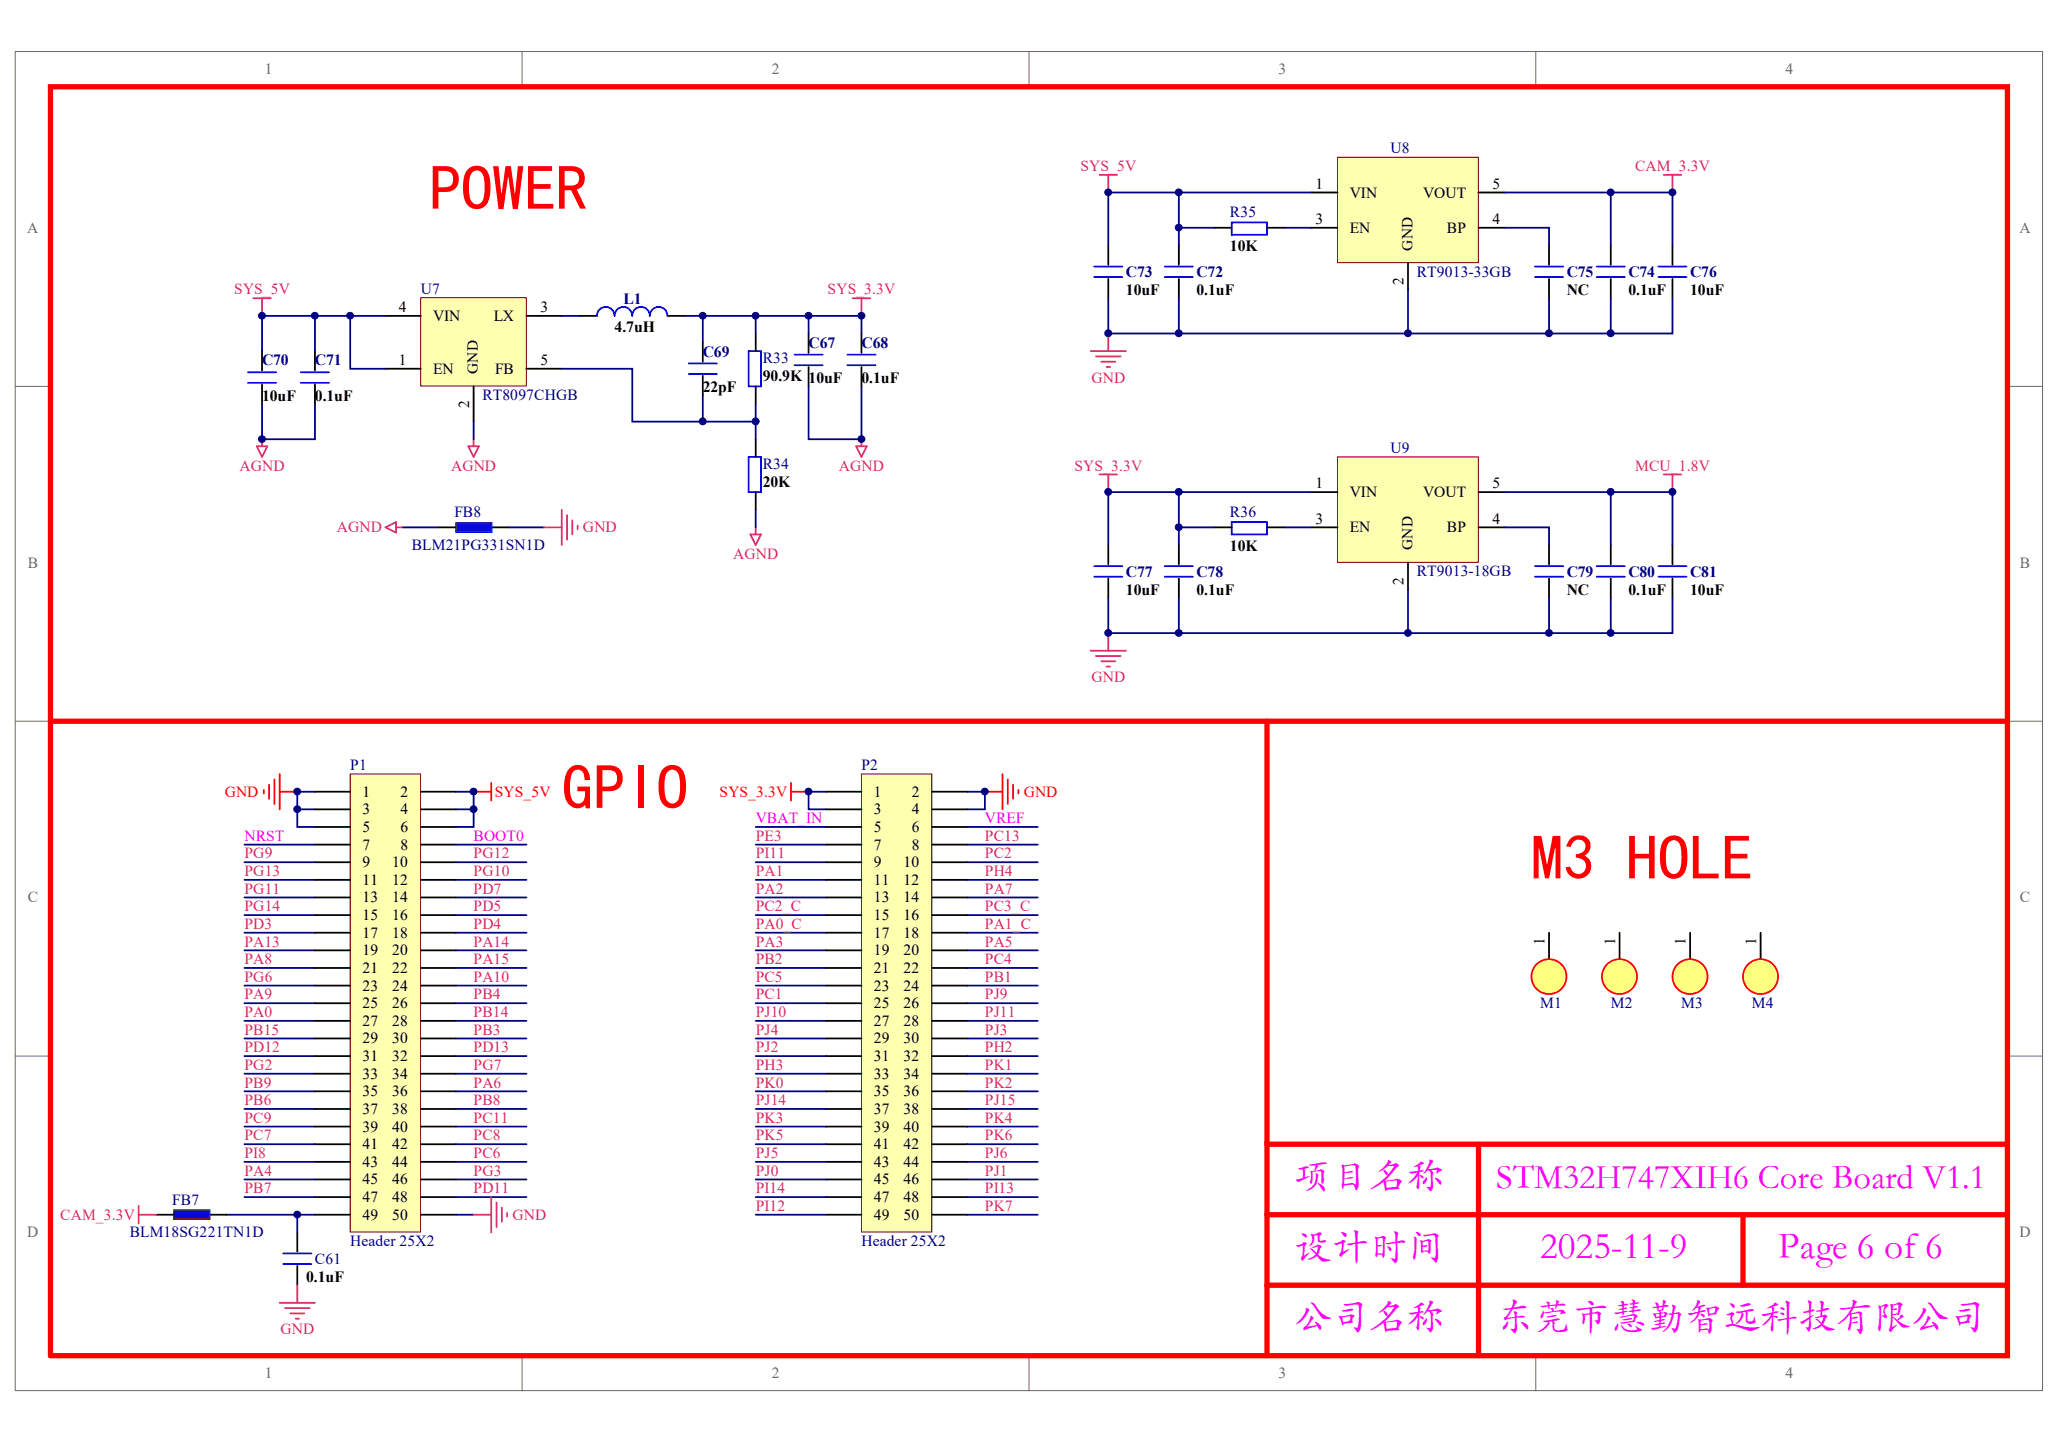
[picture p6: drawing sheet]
<svg xmlns="http://www.w3.org/2000/svg" width="291mm" height="204mm" viewBox="0 0 291 204" stroke-linecap="round" stroke-linejoin="round" font-family="sans-serif">
<g fill="#fff" stroke="#696969" stroke-width=".14">
<path d="M2.1 7.3h286.1v188.9h-286.1z"/>
<path d="M7.1 12.2h276.1v179.1h-276.1z"/>
</g>
<path d="M73.7 7.3v4.9M145.2 7.3v4.9M216.7 7.3v4.9M2.1 54.5h5M283.2 54.5h5M2.1 101.8h5M283.2 101.8h5M2.1 149h5M283.2 149h5M73.7 191.3v5M145.2 191.3v5M216.7 191.3v5" fill="none" stroke="#696969" stroke-width=".14"/>
<path d="M7.1 12.2h276.1v179.1h-276.1zM7.1 101.8h171.6M178.7 171.4h104.5M208.6 161.5v29.8M245.9 171.4v10M283.2 161.5h-104.5v29.8M178.7 181.4h104.5" fill="none" stroke="#f00" stroke-width=".75"/>
<path d="M42.4 52.5h4M42.4 54h4M97.2 51.3h3.9M97.2 52.8h3.9M64.4 73.8h5v1.3h-5z" fill="none" stroke="#00f" stroke-width=".25"/>
<path d="M44.4 49.5v2.8M44.4 54.3v2.7M99.1 48.3v2.7M99.1 53v2.8M61.8 74.4h2.5M69.3 74.4h2.5" fill="none" stroke="#000" stroke-width=".25"/>
<path d="M64.4 73.8h4.9v1.2h-4.9z" fill="#00f" stroke="#800000" stroke-width=".14"/>
<path d="M35 52.5h4M35 54h4M112.1 50h4M112.1 51.5h4" fill="none" stroke="#00f" stroke-width=".25"/>
<path d="M37 49.5v2.8M37 54.3v2.7M114.1 47.1v2.7M114.1 51.8v2.7" fill="none" stroke="#000" stroke-width=".25"/>
<g fill="none" stroke="#000080" stroke-width=".25">
<path d="M44.4 111.7h-2.5v2.5h2.5M64.3 111.7h2.5v2.5h-2.5M106.6 119.2h10M136.5 111.7h2.4v2.5h-2.4M136.5 119.2h9.9M34.5 126.6h9.9M34.5 129.1h9.9M34.5 131.6h9.9M34.5 134.1h9.9M34.5 136.6h9.9M34.5 139.1h9.9M34.5 124.2h9.9"/>
<path d="M64.3 126.6h10M64.3 129.1h10M64.3 131.6h10M64.3 134.1h10M64.3 136.6h10M64.3 139.1h10M64.3 124.2h10M106.6 126.6h10M106.6 129.1h10M106.6 131.6h10M106.6 134.1h10M106.6 136.6h10"/>
<path d="M106.6 139.1h10M106.6 121.7h10M106.6 124.2h10M136.5 126.6h9.9M136.5 129.1h9.9M136.5 131.6h9.9M136.5 134.1h9.9M136.5 136.6h9.9M136.5 139.1h9.9M136.5 121.7h9.9M136.5 124.2h9.9M34.5 141.6h9.9"/>
<path d="M34.5 144.1h9.9M34.5 146.5h9.9M34.5 149h9.9M34.5 154h9.9M34.5 156.5h9.9M34.5 159h9.9M34.5 151.5h9.9M64.3 141.6h10M64.3 144.1h10M64.3 146.5h10M64.3 149h10M64.3 154h10"/>
<path d="M64.3 156.5h10M64.3 159h10M64.3 151.5h10M106.6 141.6h10M136.5 141.6h9.9"/>
</g>
<g fill="none" stroke="#f00" stroke-width=".25">
<path d="M37.2 111.5v.5M38 110.7v2M38.7 110v3.5M39.5 111.7h2.4M39.5 109.2v5M66.8 111.7h2.5M69.3 110.5v2.5M111.6 110.5v2.5M111.6 111.7h2.5M138.9 111.7h2.5M141.4 109.2v5M142.2 110v3.5"/>
<path d="M142.9 110.7v2M143.7 111.5v.5"/>
</g>
<path d="M49.4 109.2h9.9v64.6h-9.9z" fill="#ffffb0" stroke="#800000" stroke-width=".14"/>
<g fill="none" stroke="#000" stroke-width=".25">
<path d="M44.4 111.7h5M44.4 114.2h5M44.4 116.7h5M44.4 119.2h5M59.4 111.7h4.9M59.4 114.2h4.9M59.4 116.7h4.9M59.4 119.2h4.9M44.4 121.7h5M44.4 124.2h5M44.4 126.6h5M44.4 129.1h5"/>
<path d="M44.4 131.6h5M44.4 134.1h5M44.4 136.6h5M44.4 139.1h5M59.4 121.7h4.9M59.4 124.2h4.9M59.4 126.6h4.9M59.4 129.1h4.9M59.4 131.6h4.9M59.4 134.1h4.9M59.4 136.6h4.9M59.4 139.1h4.9"/>
<path d="M44.4 141.6h5M44.4 144.1h5M44.4 146.5h5M44.4 149h5M44.4 151.5h5M44.4 154h5M44.4 156.5h5M44.4 159h5M59.4 141.6h4.9M59.4 144.1h4.9M59.4 146.5h4.9M59.4 149h4.9"/>
<path d="M59.4 151.5h4.9M59.4 154h4.9M59.4 156.5h4.9M59.4 159h4.9M44.4 161.5h5M44.4 163.9h5M44.4 166.4h5M44.4 168.9h5M44.4 171.4h5M59.4 161.5h4.9M59.4 163.9h4.9M59.4 166.4h4.9"/>
<path d="M59.4 168.9h4.9M59.4 171.4h4.9"/>
</g>
<path d="M34.5 161.5h9.9M34.5 163.9h9.9M34.5 166.4h9.9M64.3 161.5h10M64.3 163.9h10" fill="none" stroke="#000080" stroke-width=".25"/>
<path d="M178.7 101.8v59.7" fill="none" stroke="#f00" stroke-width=".75"/>
<path d="M59.4 42h14.9v12.5h-14.9z" fill="#ffffb0" stroke="#800000" stroke-width=".14"/>
<g fill="none" stroke="#000" stroke-width=".25">
<path d="M54.4 44.6h5M54.4 52h5M66.8 54.5v5M74.3 44.6h5M74.3 52h5M81.7 44.6h2.5M94.2 44.6h2.5M106.6 47.1v2.4M106.6 54.5v2.5M121.5 47.1v2.7M121.5 51.8v2.7M106.6 62v2.5"/>
<path d="M106.6 69.4v2.5"/>
</g>
<g fill="none" stroke="#000080" stroke-width=".25">
<path d="M37 57v5h7.4v-5M44.4 44.6v4.9M49.4 44.6h-12.4v4.9M54.4 44.6h-5v7.4h5M66.8 59.5v2.5M79.3 52h9.9v7.5h9.9v-3.7M79.3 44.6h2.4M96.7 44.6h9.9v2.5M99.1 44.6v3.7M99.1 59.5h7.5M106.6 44.6h7.5v2.5M106.6 57v5"/>
<path d="M114.1 44.6h7.4v2.5M114.1 54.5v7.5h7.4v-7.5M56.9 74.4h4.9M71.8 74.4h5M106.6 71.9v2.5M41.9 114.2v2.5h2.5M66.8 114.2v2.5h-2.5M116.6 111.7h-2.5v2.5h2.5M106.6 144.1h10M106.6 146.5h10M136.5 144.1h9.9M136.5 146.5h9.9"/>
<path d="M32 171.4h12.4M34.5 168.9h9.9M64.3 166.4h10M64.3 168.9h10M64.3 171.4h2.5"/>
</g>
<g fill="none" stroke="#da2467" stroke-width=".25">
<path d="M35.7 42.1h2.5M37 42.1v2.5M120.3 42.1h2.5M121.5 42.1v2.5M36.2 63h1.5l-.7 1.5zM37 62v1M54.4 74.4l1.5-.7v1.5zM55.9 74.4h1M66.1 63h1.5l-.8 1.5zM66.8 62v1M76.8 74.4h2.5M79.3 71.9v5"/>
<path d="M80 72.7v3.5M80.7 73.4v2M81.5 74.2v.5M105.9 75.4h1.5l-.8 1.5zM106.6 74.4v1M120.8 63h1.5l-.8 1.5zM121.5 62v1"/>
</g>
<path d="M86.7 44.6a1.23 1.23 0 0 0-1.2-1.3 1.23 1.23 0 0 0-1.3 1.3M89.2 44.6a1.23 1.23 0 0 0-1.3-1.3 1.23 1.23 0 0 0-1.2 1.3M91.7 44.6a1.23 1.23 0 0 0-1.3-1.3 1.23 1.23 0 0 0-1.2 1.3M94.1 44.6a1.23 1.23 0 0 0-1.2-1.3 1.23 1.23 0 0 0-1.2 1.3M105.6 49.5h1.8v5h-1.8zM119.5 50h4M119.5 51.5h4M105.6 64.5h1.8v4.9h-1.8z" fill="none" stroke="#00f" stroke-width=".25"/>
<path d="M178.7 101.8h104.5" fill="none" stroke="#f00" stroke-width=".75"/>
<path d="M121.5 109.2h10v64.6h-10z" fill="#ffffb0" stroke="#800000" stroke-width=".14"/>
<g fill="none" stroke="#000" stroke-width=".25">
<path d="M116.6 111.7h4.9M116.6 114.2h4.9M116.6 116.7h4.9M116.6 119.2h4.9M131.5 111.7h5M131.5 114.2h5M131.5 116.7h5M131.5 119.2h5M116.6 121.7h4.9M116.6 124.2h4.9M116.6 126.6h4.9M116.6 129.1h4.9"/>
<path d="M116.6 131.6h4.9M116.6 134.1h4.9M116.6 136.6h4.9M116.6 139.1h4.9M131.5 121.7h5M131.5 124.2h5M131.5 126.6h5M131.5 129.1h5M131.5 131.6h5M131.5 134.1h5M131.5 136.6h5M131.5 139.1h5"/>
<path d="M116.6 141.6h4.9M116.6 144.1h4.9M116.6 146.5h4.9M116.6 149h4.9M116.6 151.5h4.9M116.6 154h4.9M116.6 156.5h4.9M116.6 159h4.9M131.5 141.6h5M131.5 144.1h5M131.5 146.5h5M131.5 149h5"/>
<path d="M131.5 151.5h5M131.5 154h5M131.5 156.5h5M131.5 159h5M116.6 161.5h4.9M116.6 163.9h4.9M116.6 166.4h4.9M116.6 168.9h4.9M116.6 171.4h4.9M131.5 161.5h5M131.5 163.9h5M131.5 166.4h5"/>
<path d="M131.5 168.9h5M131.5 171.4h5"/>
</g>
<g fill="none" stroke="#000080" stroke-width=".25">
<path d="M106.6 149h10M106.6 151.5h10M106.6 154h10M106.6 156.5h10M106.6 159h10M136.5 149h9.9M136.5 151.5h9.9M136.5 154h9.9M136.5 156.5h9.9M136.5 159h9.9M106.6 161.5h10M106.6 163.9h10"/>
<path d="M106.6 166.4h10M106.6 168.9h10M106.6 171.4h10M136.5 161.5h9.9M136.5 163.9h9.9M136.5 166.4h9.9M136.5 168.9h9.9M136.5 171.4h9.9"/>
</g>
<path d="M188.7 22.2h19.9v14.9h-19.9z" fill="#ffffb0" stroke="#800000" stroke-width=".14"/>
<g fill="none" stroke="#000" stroke-width=".25">
<path d="M156.4 34.6v2.8M156.4 39.4v2.7M166.3 34.6v2.8M166.3 39.4v2.7M171.3 32.1h2.5M178.7 32.1h2.5M185 27.2h3.7M185 32.1h3.7M198.6 37.1v3.7M208.6 27.2h3.7M208.6 32.1h3.7M218.5 34.6v2.8"/>
<path d="M218.5 39.4v2.7M227.2 34.6v2.8M227.2 39.4v2.7M235.9 34.6v2.8M235.9 39.4v2.7M218.5 131.6v3.7"/>
</g>
<path d="M166.3 27.2h-9.9v7.4M166.3 32.1v2.5M181.2 32.1h3.8M185 27.2h-18.7v4.9h5M212.3 32.1h6.2v2.5M212.3 27.2h14.9v7.4M227.2 27.2h8.7v7.4M166.3 42.1v5M198.6 40.8v6.3h-42.2v-5M198.6 47.1h19.9M218.5 42.1v5h8.7v-5M235.9 42.1v5h-8.7" fill="none" stroke="#000080" stroke-width=".25"/>
<path d="M154.4 37.6h3.9M154.4 39.1h3.9M164.3 37.6h4M164.3 39.1h4M173.8 31.4h4.9v1.7h-4.9zM216.5 37.6h4M216.5 39.1h4M225.3 37.6h3.9M225.3 39.1h3.9M234 37.6h3.9M234 39.1h3.9" fill="none" stroke="#00f" stroke-width=".25"/>
<path d="M155.1 24.7h2.5M156.4 24.7v2.5M234.7 24.7h2.5M235.9 24.7v2.5M153.9 49.5h4.9M154.6 50.3h3.5M155.4 51h2M156.1 51.8h.5M156.4 47.1v2.4" fill="none" stroke="#da2467" stroke-width=".25"/>
<circle cx="218.5" cy="137.8" r="2.47" fill="#ffff80" stroke="#f00" stroke-width=".25"/>
<path d="M228.5 131.6v3.7" fill="none" stroke="#000" stroke-width=".25"/>
<circle cx="228.5" cy="137.8" r="2.47" fill="#ffff80" stroke="#f00" stroke-width=".25"/>
<path d="M238.4 131.6v3.7" fill="none" stroke="#000" stroke-width=".25"/>
<circle cx="238.4" cy="137.8" r="2.47" fill="#ffff80" stroke="#f00" stroke-width=".25"/>
<path d="M248.4 131.6v3.7" fill="none" stroke="#000" stroke-width=".25"/>
<circle cx="248.4" cy="137.8" r="2.47" fill="#ffff80" stroke="#f00" stroke-width=".25"/>
<path d="M188.7 64.5h19.9v14.8h-19.9z" fill="#ffffb0" stroke="#800000" stroke-width=".14"/>
<g fill="none" stroke="#000" stroke-width=".25">
<path d="M156.4 76.9v2.7M166.3 76.9v2.7M171.3 74.4h2.5M178.7 74.4h2.5M185 69.4h3.7M185 74.4h3.7M198.6 79.4v3.7M208.6 69.4h3.7M208.6 74.4h3.7M218.5 76.9v2.7M227.2 76.9v2.7M235.9 76.9v2.7"/>
<path d="M156.4 81.6v2.8M166.3 81.6v2.8M218.5 81.6v2.8M227.2 81.6v2.8M235.9 81.6v2.8M22 171.4h2.5M29.5 171.4h2.5M41.9 173.9v2.7M41.9 178.6v2.8"/>
</g>
<g fill="none" stroke="#000080" stroke-width=".25">
<path d="M166.3 69.4h-9.9v7.5M166.3 74.4v2.5M181.2 74.4h3.8M185 69.4h-18.7v5h5M212.3 74.4h6.2v2.5M212.3 69.4h14.9v7.5M227.2 69.4h8.7v7.5M166.3 84.4v4.9M198.6 83.1v6.2h-42.2v-4.9M198.6 89.3h19.9M218.5 84.4v4.9h8.7v-4.9M235.9 84.4v4.9h-8.7"/>
<path d="M34.5 119.2h9.9M64.3 119.2h10M106.6 116.7h10M136.5 116.7h9.9M34.5 121.7h9.9M64.3 121.7h10"/>
</g>
<g fill="none" stroke="#00f" stroke-width=".25">
<path d="M154.4 79.9h3.9M164.3 79.9h4M173.8 73.7h4.9v1.7h-4.9zM216.5 79.9h4M225.3 79.9h3.9M234 79.9h3.9M154.4 81.4h3.9M164.3 81.4h4M216.5 81.4h4M225.3 81.4h3.9M234 81.4h3.9M24.6 170.8h5v1.2h-5z"/>
<path d="M40 178.4h3.9M40 176.9h3.9"/>
</g>
<path d="M155.1 67h2.5M156.4 67v2.4M234.7 67h2.5M235.9 67v2.4M153.9 91.8h4.9M154.6 92.6h3.5M155.4 93.3h2M156.1 94.1h.5M156.4 89.3v2.5" fill="none" stroke="#da2467" stroke-width=".25"/>
<path d="M24.6 170.8h4.9v1.2h-4.9z" fill="#00f" stroke="#800000" stroke-width=".14"/>
<path d="M19.6 171.4h2.4M19.6 170.2v2.5M66.8 171.4h2.5M69.3 168.9v5M70 169.7v3.5M70.8 170.4v2M71.5 171.2v.5M39.5 183.8h4.9M40.2 184.6h3.5M40.9 185.3h2M41.7 186.1h.5M41.9 181.4v2.4" fill="none" stroke="#da2467" stroke-width=".25"/>
<path d="M41.9 171.4v2.5" fill="none" stroke="#000080" stroke-width=".25"/>
<g fill="#000080" stroke="#000080" stroke-width=".14">
<circle cx="37" cy="62" r=".48"/>
<circle cx="37" cy="44.5" r=".48"/>
<circle cx="41.9" cy="171.4" r=".48"/>
<circle cx="41.9" cy="114.2" r=".48"/>
<circle cx="41.9" cy="111.7" r=".48"/>
<circle cx="44.4" cy="44.5" r=".48"/>
<circle cx="49.4" cy="44.5" r=".48"/>
<circle cx="66.8" cy="114.2" r=".48"/>
<circle cx="66.8" cy="111.7" r=".48"/>
<circle cx="99.1" cy="59.5" r=".49"/>
<circle cx="99.1" cy="44.5" r=".48"/>
<circle cx="106.6" cy="59.5" r=".49"/>
<circle cx="106.6" cy="44.5" r=".48"/>
<circle cx="114.1" cy="111.7" r=".48"/>
<circle cx="114.1" cy="44.5" r=".48"/>
<circle cx="121.5" cy="62" r=".48"/>
<circle cx="121.5" cy="44.5" r=".48"/>
<circle cx="138.9" cy="111.7" r=".48"/>
<circle cx="156.3" cy="89.3" r=".48"/>
<circle cx="156.3" cy="69.4" r=".49"/>
<circle cx="156.3" cy="47" r=".49"/>
<circle cx="156.3" cy="27.1" r=".48"/>
<circle cx="166.3" cy="89.3" r=".48"/>
<circle cx="166.3" cy="74.4" r=".48"/>
<circle cx="166.3" cy="69.4" r=".49"/>
<circle cx="166.3" cy="47" r=".49"/>
<circle cx="166.3" cy="32.1" r=".48"/>
<circle cx="166.3" cy="27.1" r=".48"/>
<circle cx="198.6" cy="89.3" r=".48"/>
<circle cx="198.6" cy="47" r=".49"/>
<circle cx="218.5" cy="89.3" r=".48"/>
<circle cx="218.5" cy="47" r=".49"/>
<circle cx="227.2" cy="89.3" r=".48"/>
<circle cx="227.2" cy="69.4" r=".49"/>
<circle cx="227.2" cy="47" r=".49"/>
<circle cx="227.2" cy="27.1" r=".48"/>
<circle cx="235.9" cy="69.4" r=".49"/>
<circle cx="235.9" cy="27.1" r=".48"/>
</g>
<g font-size="9" fill="#f00">
<text x="60.6" y="29.6">PWR</text>
<text x="65.1" y="29.6">OE</text>
<text x="79.3" y="114.2">GI</text>
<text x="83.7" y="114.2">PO</text>
<text x="216" y="124.1">M</text>
<text x="220.5" y="124.1">3HL</text>
<text x="233.9" y="124.1">OE</text>
</g>
<g font-size="5.3" fill="#f0f">
<text x="182.5" y="167.6">项目名称</text>
<text x="182.5" y="177.5">设计时间</text>
<text x="217.3" y="177.5">2025-11-9</text>
<text x="250.9" y="177.5">Page 6 of 6</text>
<text x="182.5" y="187.5">公司名称</text>
<text x="211.1" y="187.5">东莞市慧勤智远科技有限公司</text>
</g>
<text font-size="4.9" fill="#f0f" x="211.1" y="167.7">STM32H747XIH6 Core Board V1.1</text>
<g font-size="2.2" fill="#696969">
<text x="37.4" y="10.5">1</text>
<text x="108.9" y="10.5">2</text>
<text x="180.4" y="10.5">3</text>
<text x="251.9" y="10.5">4</text>
<text x="3.8" y="32.8">A</text>
<text x="284.9" y="32.8">A</text>
<text x="3.9" y="80.1">B</text>
<text x="285" y="80.1">B</text>
<text x="3.9" y="127.4">C</text>
<text x="285" y="127.4">C</text>
<text x="3.8" y="174.6">D</text>
<text x="284.9" y="174.6">D</text>
<text x="37.4" y="194.5">1</text>
<text x="108.9" y="194.5">2</text>
<text x="180.4" y="194.5">3</text>
<text x="251.9" y="194.5">4</text>
</g>
<g font-size="2.2" fill="#000080">
<text x="196.2" y="21.7">U8</text>
<text x="173.5" y="30.6">R35</text>
<text x="59.4" y="41.5">U7</text>
<text x="158.8" y="39.1">C73</text>
<text x="168.8" y="39.1">C72</text>
<text x="199.9" y="39.1">RT9013-33GB</text>
<text x="221" y="39.1">C75</text>
<text x="229.7" y="39.1">C74</text>
<text x="238.4" y="39.1">C76</text>
<text x="88" y="42.9">L1</text>
<text x="37" y="51.6">C70</text>
<text x="44.4" y="51.6">C71</text>
<text x="99.1" y="50.3">C69</text>
<text x="107.6" y="51.2">R33</text>
<text x="114.1" y="49.1">C67</text>
<text x="121.5" y="49.1">C68</text>
<text x="68.1" y="56.5">RT8097CHGB</text>
<text x="196.2" y="63.9">U9</text>
<text x="107.6" y="66.2">R34</text>
<text x="58.1" y="77.6">BLM21PG331SN1D</text>
<text x="64.1" y="73">FB8</text>
<text x="173.5" y="72.9">R36</text>
<text x="158.8" y="81.4">C77</text>
<text x="168.8" y="81.4">C78</text>
<text x="199.9" y="81.3">RT9013-18GB</text>
<text x="221" y="81.4">C79</text>
<text x="229.7" y="81.4">C80</text>
<text x="238.4" y="81.4">C81</text>
<text x="49.4" y="108.7">P1</text>
<text x="121.5" y="108.7">P2</text>
<text x="217.3" y="142.3">M1</text>
<text x="227.2" y="142.3">M2</text>
<text x="237.2" y="142.3">M3</text>
<text x="247.1" y="142.3">M4</text>
<text x="24.3" y="170">FB7</text>
<text x="18.3" y="174.6">BLM18SG221TN1D</text>
<text x="44.4" y="178.3">C61</text>
<text x="49.4" y="175.8">Header 25X2</text>
<text x="121.5" y="175.8">Header 25X2</text>
</g>
<g font-size="2.2" fill="#da2467">
<text x="152.4" y="24.1">SYS_5V</text>
<text x="230.7" y="24.1">CAM_3.3V</text>
<text x="33" y="41.6">SYS_5V</text>
<text x="116.8" y="41.6">SYS_3.3V</text>
<text x="154" y="54">GND</text>
<text x="33.8" y="66.4">AGND</text>
<text x="63.6" y="66.4">AGND</text>
<text x="118.4" y="66.4">AGND</text>
<text x="151.6" y="66.4">SYS_3.3V</text>
<text x="230.7" y="66.4">MCU_1.8V</text>
<text x="47.5" y="75.1">AGND</text>
<text x="82.2" y="75.1">GND</text>
<text x="103.4" y="78.9">AGND</text>
<text x="154" y="96.3">GND</text>
<text x="106.6" y="118.6">PE3</text>
<text x="138.9" y="118.6">PC13</text>
<text x="34.5" y="123.6">PG13</text>
<text x="34.5" y="121.1">PG9</text>
<text x="66.8" y="123.6">PG10</text>
<text x="66.8" y="121.1">PG12</text>
<text x="106.6" y="123.6">PA1</text>
<text x="106.6" y="121.1">PI11</text>
<text x="138.9" y="121.1">PC2</text>
<text x="138.9" y="123.6">PH4</text>
<text x="34.5" y="131.1">PD3</text>
<text x="34.5" y="126.1">PG11</text>
<text x="34.5" y="128.6">PG14</text>
<text x="66.8" y="131.1">PD4</text>
<text x="66.8" y="128.6">PD5</text>
<text x="66.8" y="126.1">PD7</text>
<text x="106.6" y="126.1">PA2</text>
<text x="106.6" y="128.6">PC2_C</text>
<text x="106.6" y="131.1">PA0_C</text>
<text x="138.9" y="131.1">PA1_C</text>
<text x="138.9" y="128.6">PC3_C</text>
<text x="138.9" y="126.1">PA7</text>
<text x="34.5" y="133.6">PA13</text>
<text x="34.5" y="136.1">PA8</text>
<text x="66.8" y="133.6">PA14</text>
<text x="66.8" y="136.1">PA15</text>
<text x="106.6" y="133.6">PA3</text>
<text x="106.6" y="136.1">PB2</text>
<text x="138.9" y="133.6">PA5</text>
<text x="138.9" y="136.1">PC4</text>
<text x="34.5" y="141">PA9</text>
<text x="34.5" y="138.5">PG6</text>
<text x="34.5" y="143.5">PA0</text>
<text x="66.8" y="138.5">PA10</text>
<text x="66.8" y="141">PB4</text>
<text x="66.8" y="143.5">PB14</text>
<text x="106.6" y="138.5">PC5</text>
<text x="106.6" y="141">PC1</text>
<text x="106.6" y="143.5">PJ10</text>
<text x="138.9" y="138.5">PB1</text>
<text x="138.9" y="141">PJ9</text>
<text x="138.9" y="143.5">PJ11</text>
<text x="34.5" y="148.5">PD12</text>
<text x="34.5" y="146">PB15</text>
<text x="66.8" y="148.5">PD13</text>
<text x="66.8" y="146">PB3</text>
<text x="106.6" y="148.5">PJ2</text>
<text x="106.6" y="146">PJ4</text>
<text x="138.9" y="146">PJ3</text>
<text x="138.9" y="148.5">PH2</text>
<text x="34.5" y="151">PG2</text>
<text x="34.5" y="156">PB6</text>
<text x="34.5" y="153.5">PB9</text>
<text x="66.8" y="151">PG7</text>
<text x="66.8" y="156">PB8</text>
<text x="66.8" y="153.5">PA6</text>
<text x="106.6" y="151">PH3</text>
<text x="106.6" y="156">PJ14</text>
<text x="106.6" y="153.5">PK0</text>
<text x="138.9" y="156">PJ15</text>
<text x="138.9" y="151">PK1</text>
<text x="138.9" y="153.5">PK2</text>
<text x="34.5" y="160.9">PC7</text>
<text x="34.5" y="158.4">PC9</text>
<text x="66.8" y="160.9">PC8</text>
<text x="66.8" y="158.4">PC11</text>
<text x="106.6" y="158.4">PK3</text>
<text x="106.6" y="160.9">PK5</text>
<text x="138.9" y="158.4">PK4</text>
<text x="138.9" y="160.9">PK6</text>
<text x="34.5" y="163.4">PI8</text>
<text x="34.5" y="165.9">PA4</text>
<text x="66.8" y="165.9">PG3</text>
<text x="66.8" y="163.4">PC6</text>
<text x="106.6" y="165.9">PJ0</text>
<text x="106.6" y="163.4">PJ5</text>
<text x="138.9" y="165.9">PJ1</text>
<text x="138.9" y="163.4">PJ6</text>
<text x="8.5" y="172.1">CAM_3.3V</text>
<text x="34.5" y="168.4">PB7</text>
<text x="66.8" y="168.4">PD11</text>
<text x="72.3" y="172.1">GND</text>
<text x="106.6" y="170.9">PI12</text>
<text x="106.6" y="168.4">PI14</text>
<text x="138.9" y="168.4">PI13</text>
<text x="138.9" y="170.9">PK7</text>
<text x="39.6" y="188.3">GND</text>
</g>
<g font-size="2.2">
<text x="185.6" y="26.6">1</text>
<text x="190.4" y="27.9">VIN</text>
<text x="200.8" y="27.9">VOUT</text>
<text x="210.6" y="26.6">5</text>
<text x="173.5" y="35.4">10K</text>
<text x="185.6" y="31.6">3</text>
<text x="190.4" y="32.8">EN</text>
<text x="199.2" y="35.4" transform="rotate(-90 199.2 35.4)">GND</text>
<text x="204.1" y="32.8">BP</text>
<text x="210.6" y="31.6">4</text>
<text x="158.8" y="41.6">10uF</text>
<text x="168.8" y="41.6">0.1uF</text>
<text x="198" y="40.2" transform="rotate(-90 198 40.2)">2</text>
<text x="221" y="41.6">NC</text>
<text x="229.7" y="41.6">0.1uF</text>
<text x="238.4" y="41.6">10uF</text>
<text x="56.2" y="44">4</text>
<text x="61.1" y="45.3">VIN</text>
<text x="69.7" y="45.3">LX</text>
<text x="76.3" y="44">3</text>
<text x="86.7" y="46.8">4.7uH</text>
<text x="56.2" y="51.5">1</text>
<text x="61.1" y="52.7">EN</text>
<text x="67.4" y="52.8" transform="rotate(-90 67.4 52.8)">GND</text>
<text x="69.8" y="52.7">FB</text>
<text x="76.3" y="51.5">5</text>
<text x="107.6" y="53.8">90.9K 10uF</text>
<text x="37" y="56.5">10uF</text>
<text x="44.4" y="56.5">0.1uF</text>
<text x="66.2" y="57.6" transform="rotate(-90 66.2 57.6)">2</text>
<text x="99.1" y="55.3">22pF</text>
<text x="121.5" y="54.1">0.1uF</text>
<text x="107.6" y="68.7">20K</text>
<text x="185.6" y="68.9">1</text>
<text x="190.4" y="70.2">VIN</text>
<text x="200.8" y="70.2">VOUT</text>
<text x="210.6" y="68.9">5</text>
<text x="173.5" y="77.7">10K</text>
<text x="185.6" y="73.9">3</text>
<text x="190.4" y="75.1">EN</text>
<text x="199.2" y="77.7" transform="rotate(-90 199.2 77.7)">GND</text>
<text x="204.1" y="75.1">BP</text>
<text x="210.6" y="73.9">4</text>
<text x="158.8" y="83.9">10uF</text>
<text x="168.8" y="83.9">0.1uF</text>
<text x="198" y="82.5" transform="rotate(-90 198 82.5)">2</text>
<text x="221" y="83.9">NC</text>
<text x="229.7" y="83.9">0.1uF</text>
<text x="238.4" y="83.9">10uF</text>
<text x="51.1" y="112.4">1</text>
<text x="56.5" y="112.4">2</text>
<text x="123.3" y="112.4">1</text>
<text x="128.6" y="112.4">2</text>
<text x="51.1" y="114.9">3</text>
<text x="51.1" y="117.4">5</text>
<text x="51.1" y="119.9">7</text>
<text x="56.5" y="114.9">4</text>
<text x="56.5" y="117.4">6</text>
<text x="56.5" y="119.9">8</text>
<text x="123.3" y="114.9">3</text>
<text x="123.3" y="117.4">5</text>
<text x="123.3" y="119.9">7</text>
<text x="128.6" y="114.9">4</text>
<text x="128.6" y="117.4">6</text>
<text x="128.6" y="119.9">8</text>
<text x="51.1" y="122.4">9</text>
<text x="51.1" y="124.9">11</text>
<text x="55.3" y="122.4">10</text>
<text x="55.3" y="124.9">12</text>
<text x="123.3" y="122.4">9</text>
<text x="123.3" y="124.9">11</text>
<text x="127.5" y="122.4">10</text>
<text x="127.5" y="124.9">12</text>
<text x="51.1" y="127.4">13</text>
<text x="51.1" y="129.8">15</text>
<text x="55.3" y="127.4">14</text>
<text x="55.3" y="129.8">16</text>
<text x="123.3" y="127.4">13</text>
<text x="123.3" y="129.8">15</text>
<text x="127.5" y="127.4">14</text>
<text x="127.5" y="129.8">16</text>
<text x="51.1" y="132.3">17</text>
<text x="51.1" y="134.8">19</text>
<text x="51.1" y="137.3">21</text>
<text x="55.3" y="132.3">18</text>
<text x="55.3" y="134.8">20</text>
<text x="55.3" y="137.3">22</text>
<text x="123.3" y="132.3">17</text>
<text x="123.3" y="134.8">19</text>
<text x="123.3" y="137.3">21</text>
<text x="127.5" y="132.3">18</text>
<text x="127.5" y="134.8">20</text>
<text x="127.5" y="137.3">22</text>
<text x="217.9" y="133.4" transform="rotate(-90 217.9 133.4)">1</text>
<text x="227.9" y="133.4" transform="rotate(-90 227.9 133.4)">1</text>
<text x="237.8" y="133.4" transform="rotate(-90 237.8 133.4)">1</text>
<text x="247.7" y="133.4" transform="rotate(-90 247.7 133.4)">1</text>
<text x="51.1" y="139.8">23</text>
<text x="51.1" y="142.3">25</text>
<text x="55.3" y="139.8">24</text>
<text x="55.3" y="142.3">26</text>
<text x="123.3" y="139.8">23</text>
<text x="123.3" y="142.3">25</text>
<text x="127.5" y="139.8">24</text>
<text x="127.5" y="142.3">26</text>
<text x="51.1" y="144.8">27</text>
<text x="51.1" y="147.2">29</text>
<text x="51.1" y="149.7">31</text>
<text x="55.3" y="144.8">28</text>
<text x="55.3" y="147.2">30</text>
<text x="55.3" y="149.7">32</text>
<text x="123.3" y="144.8">27</text>
<text x="123.3" y="147.2">29</text>
<text x="123.3" y="149.7">31</text>
<text x="127.5" y="144.8">28</text>
<text x="127.5" y="147.2">30</text>
<text x="127.5" y="149.7">32</text>
<text x="51.1" y="152.2">33</text>
<text x="51.1" y="154.7">35</text>
<text x="55.3" y="152.2">34</text>
<text x="55.3" y="154.7">36</text>
<text x="123.3" y="152.2">33</text>
<text x="123.3" y="154.7">35</text>
<text x="127.5" y="152.2">34</text>
<text x="127.5" y="154.7">36</text>
<text x="51.1" y="157.2">37</text>
<text x="51.1" y="159.7">39</text>
<text x="55.3" y="157.2">38</text>
<text x="55.3" y="159.7">40</text>
<text x="123.3" y="157.2">37</text>
<text x="123.3" y="159.7">39</text>
<text x="127.5" y="157.2">38</text>
<text x="127.5" y="159.7">40</text>
<text x="51.1" y="162.2">41</text>
<text x="51.1" y="164.7">43</text>
<text x="51.1" y="167.1">45</text>
<text x="55.3" y="162.2">42</text>
<text x="55.3" y="164.7">44</text>
<text x="55.3" y="167.1">46</text>
<text x="123.3" y="162.2">41</text>
<text x="123.3" y="164.7">43</text>
<text x="123.3" y="167.1">45</text>
<text x="127.5" y="162.2">42</text>
<text x="127.5" y="164.7">44</text>
<text x="127.5" y="167.1">46</text>
<text x="51.1" y="169.6">47</text>
<text x="51.1" y="172.1">49</text>
<text x="55.3" y="169.6">48</text>
<text x="55.3" y="172.1">50</text>
<text x="123.3" y="169.6">47</text>
<text x="123.3" y="172.1">49</text>
<text x="127.5" y="169.6">48</text>
<text x="127.5" y="172.1">50</text>
<text x="43.2" y="180.9">0.1uF</text>
</g>
<g font-size="2.2" fill="#f00">
<text x="31.7" y="112.4">GND</text>
<text x="69.8" y="112.4">SYS_5V</text>
<text x="101.5" y="112.4">SYS_3.3V</text>
<text x="144.4" y="112.4">GND</text>
</g>
<g font-size="2.2" fill="#f0f">
<text x="34.5" y="118.6">NRST</text>
<text x="66.8" y="118.6">BOOT0</text>
<text x="106.6" y="116.2">VBAT_IN</text>
<text x="138.9" y="116.2">VREF</text>
</g>
</svg>
